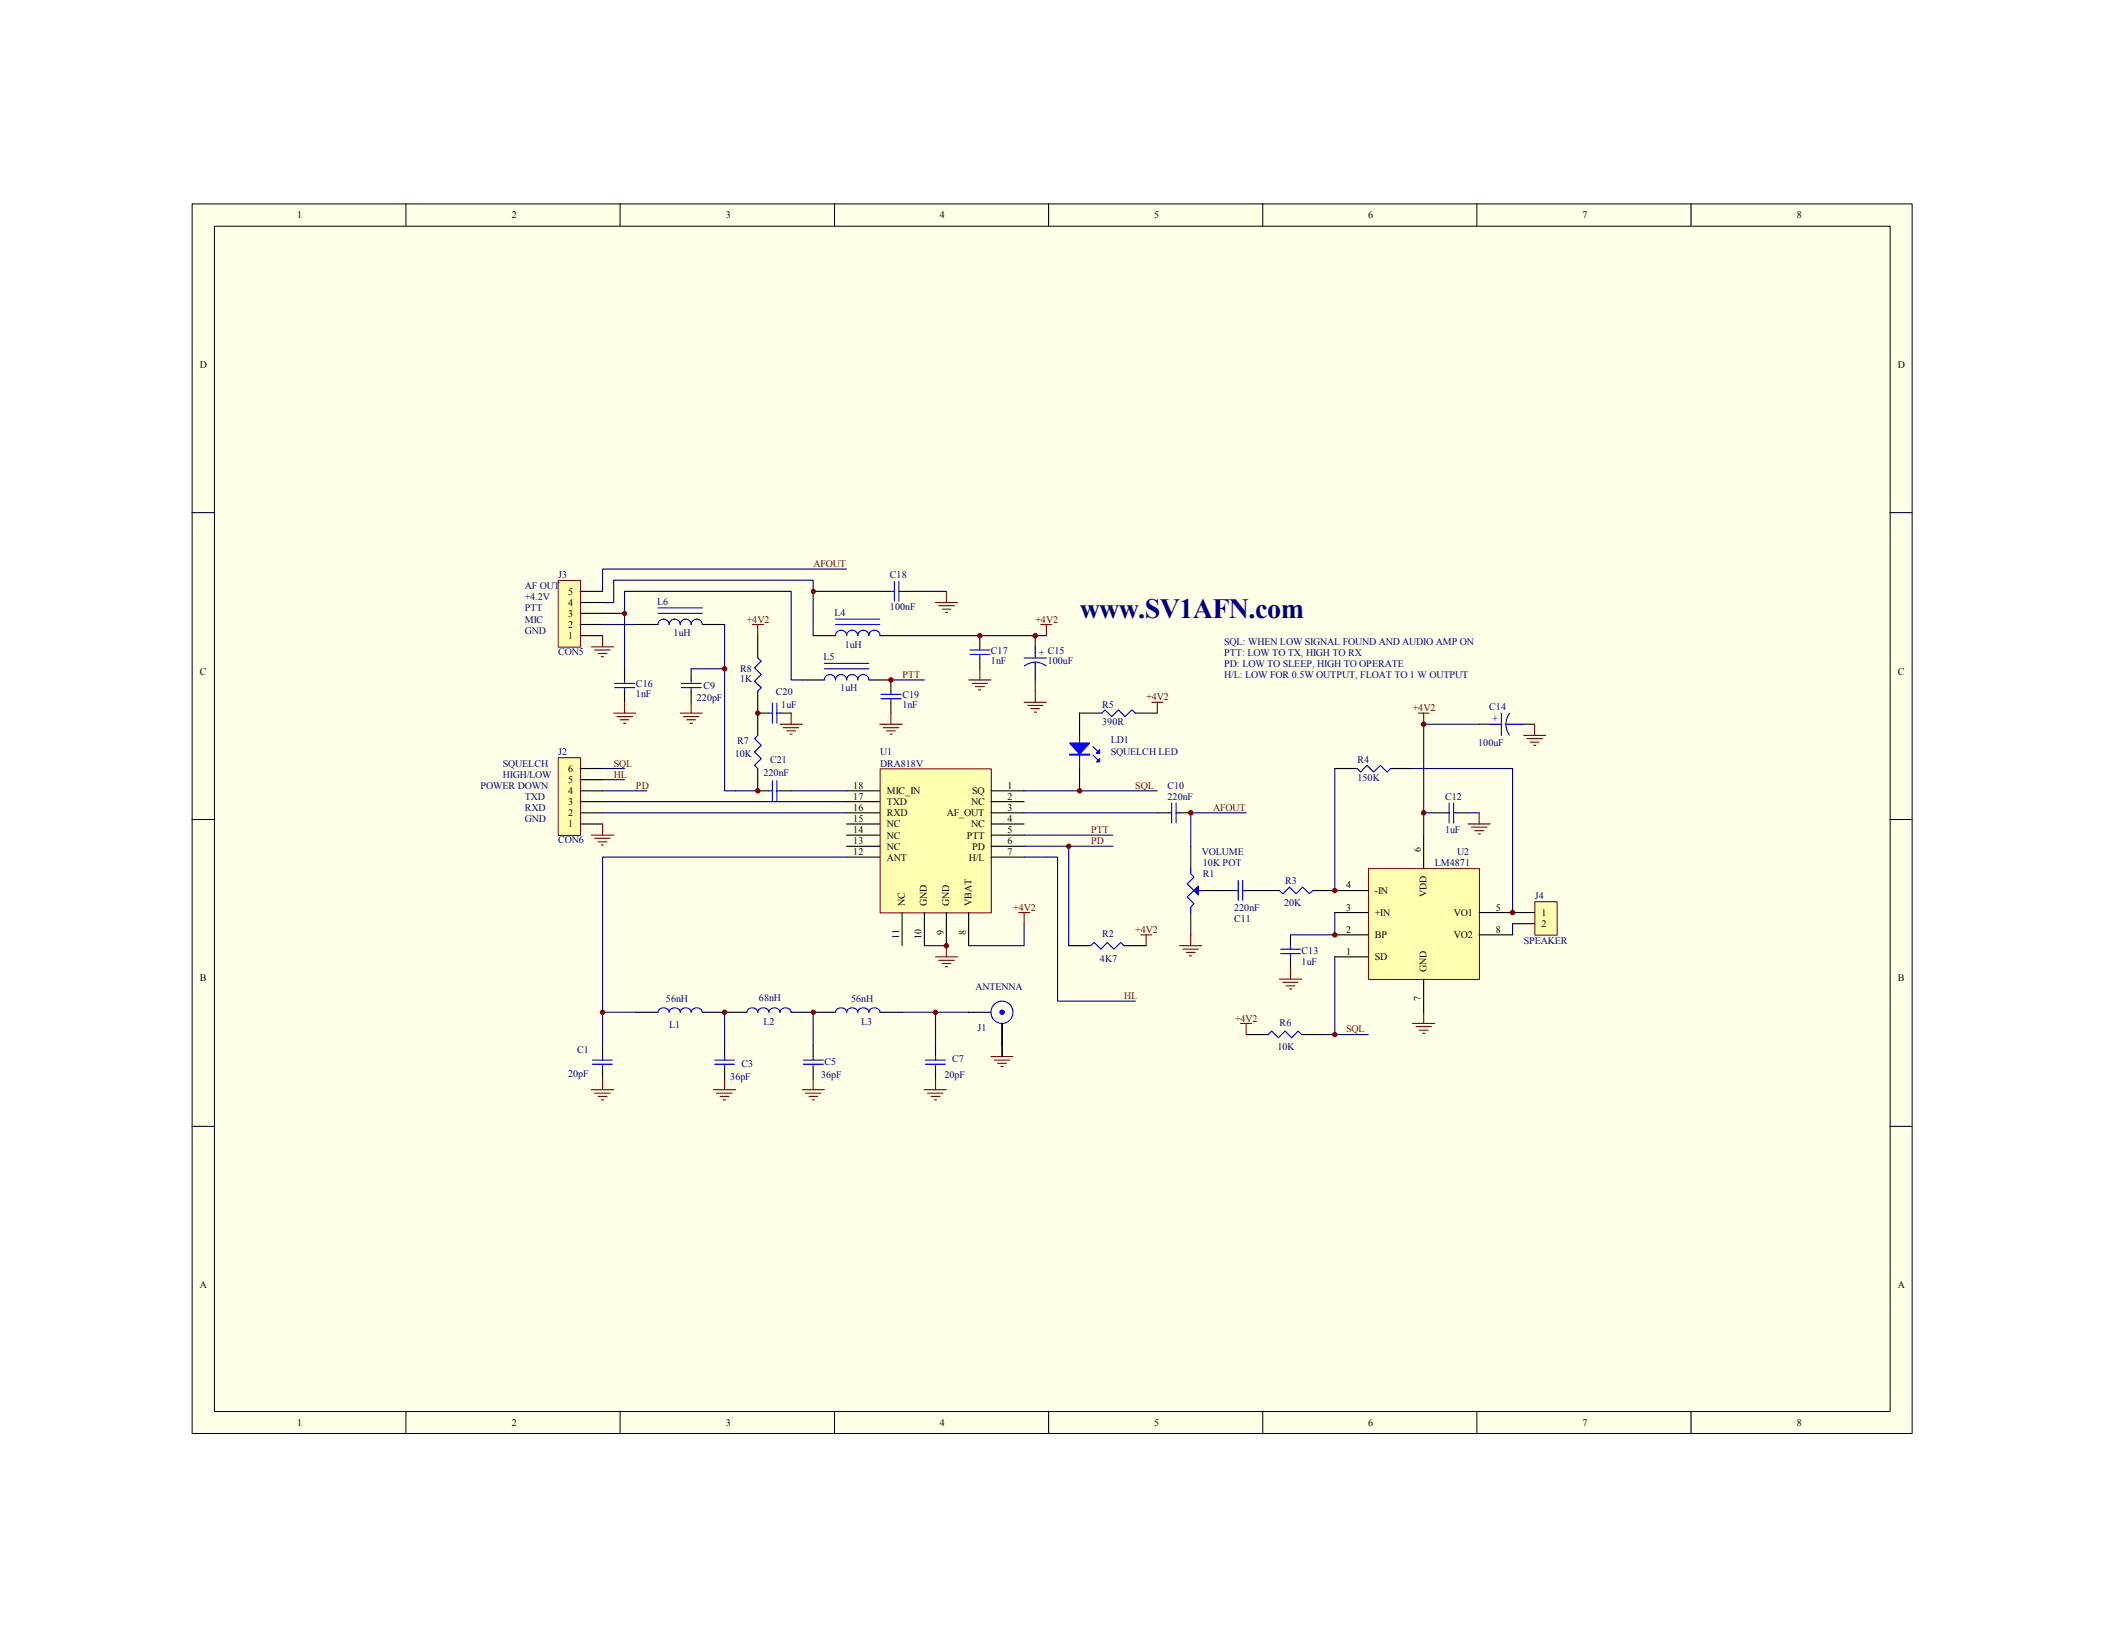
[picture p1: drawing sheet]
<svg xmlns="http://www.w3.org/2000/svg" width="279mm" height="216mm" viewBox="0 0 279 216" stroke-linecap="round" stroke-linejoin="round" font-family="sans-serif">
<path d="M25.5 27.1h228.5v163.4h-228.5z" fill="#ffffe8"/>
<g fill="none" stroke="#000" stroke-width=".13">
<path d="M25.5 27.1h228.5v163.4h-228.5zM28.5 30.1h222.6v157.4h-222.6zM53.9 27.1v2.9M82.4 27.1v2.9M110.9 27.1v2.9M139.3 27.1v2.9M167.8 27.1v2.9M196.2 27.1v2.9M224.7 27.1v2.9M25.5 68.1h2.9M251.1 68.1h2.9M25.5 108.9h2.9"/>
<path d="M251.1 108.9h2.9M25.5 149.6h2.9M251.1 149.6h2.9M53.9 187.5v2.9M82.4 187.5v2.9M110.9 187.5v2.9M139.3 187.5v2.9M167.8 187.5v2.9M196.2 187.5v2.9M224.7 187.5v2.9"/>
</g>
<path d="M117 102.2h14.7v19.1h-14.7z" fill="#ffffb0"/>
<path d="M116.9 102.2h14.8v19.1h-14.8z" fill="none" stroke="#800000" stroke-width=".13"/>
<g fill="none" stroke="#000" stroke-width=".15">
<path d="M143.4 94.7v3M112.5 105.1h4.4M112.5 106.5h4.4M112.5 108h4.4M112.5 109.5h4.4M112.5 111h4.4M112.5 112.4h4.4M112.5 113.9h4.4M131.7 105.1h4.4M131.7 106.5h4.4M131.7 108h4.4M131.7 109.5h4.4"/>
<path d="M131.7 111h4.4M131.7 112.4h4.4M131.7 113.9h4.4M143.4 102.1v3M119.8 121.2v4.4M122.8 121.2v4.4M125.7 121.2v4.4M128.7 121.2v4.4"/>
</g>
<path d="M124.3 127.1h2.9M124.7 127.6h2.1M125.2 128h1.1M125.6 128.4h.3M125.7 125.6v1.5" fill="none" stroke="#800000" stroke-width=".15"/>
<path d="M122.8 125.6h2.9" fill="none" stroke="#000080" stroke-width=".15"/>
<path d="M143.4 97.7v4.4M145.2 99.2l.6 .6M145.2 100.3l.6 .6" fill="none" stroke="#00f" stroke-width=".15"/>
<path d="M142.1 98.7h2.7l-1.4 1.5z" fill="#00f"/>
<path d="M142.1 98.7h2.7l-1.4 1.5zM142.1 100.2h2.7v.1h-2.7z" fill="none" stroke="#00f" stroke-width=".15"/>
<path d="M142.1 100.3h2.7" fill="none" stroke="#00f" stroke-width=".13"/>
<path d="M145.7 101.2l.4-.4v.4z" fill="#00f"/>
<path d="M145.7 101.2l.4-.4v.4z" fill="none" stroke="#00f" stroke-width=".15"/>
<path d="M146.1 99.6v.5h-.4z" fill="#00f"/>
<path d="M146.1 99.6v.5h-.4zM146.4 94.7l.4-.4 .9 .9 .9-.9 .9 .9 .9-.9 .4 .4M155.2 108h.5M155.7 106.7v2.6M156.3 108h.4M156.3 106.7v2.6M170 118.3l.4 .4 .9-.8 .9 .8 .9-.8 .8 .8 .5-.4" fill="none" stroke="#00f" stroke-width=".15"/>
<path d="M143.4 94.7h3M150.8 94.7h3M153.8 108h1.4M156.7 108h1.5M167 118.3h3M174.4 118.3h2.9" fill="none" stroke="#000" stroke-width=".15"/>
<path d="M136.1 105.1h17.7M136.1 111h11.8M136.1 112.4h5.9M136.1 113.9h2.9" fill="none" stroke="#000080" stroke-width=".15"/>
<path d="M204 119.8h2.9v4.4h-2.9z" fill="#ffffb0"/>
<path d="M203.9 119.8h3v4.4h-3z" fill="none" stroke="#800000" stroke-width=".13"/>
<path d="M100.7 94.7v3M100.7 102.1v3h1.5M103.6 105.1h1.5M201 121.2h2.9M201 122.7h2.9" fill="none" stroke="#000" stroke-width=".15"/>
<path d="M170 130.1h2.9M170.4 130.5h2.1M170.9 131h1.1M171.3 131.4h.3M171.5 128.6v1.5" fill="none" stroke="#800000" stroke-width=".15"/>
<path d="M97.7 105.1h3M105.1 105.1h7.4" fill="none" stroke="#000080" stroke-width=".15"/>
<path d="M100.7 97.7l-.5 .4 .9 .9-.9 .9 .9 .9-.9 .9 .5 .4M102.2 105.1h.4M102.6 103.7v2.7M103.2 105.1h.4M103.2 103.7v2.7" fill="none" stroke="#00f" stroke-width=".15"/>
<path d="M74.2 100.7h2.9v10.3h-2.9z" fill="#ffffb0"/>
<path d="M74.2 100.7h2.9v10.3h-2.9z" fill="none" stroke="#800000" stroke-width=".13"/>
<g fill="none" stroke="#000" stroke-width=".15">
<path d="M100.7 84.5v2.9M100.7 91.8v2.9h1.5M103.6 94.7h1.5M77.1 109.5h3M77.1 108h3M77.1 106.5h3M77.1 105.1h3M77.1 103.6h3M77.1 102.1h3M80.1 138.9v1.5M84.5 134.5h2.9M93.3 134.5h5.9"/>
<path d="M96.3 138.9v1.5M105.1 134.5h5.9M108 138.9v1.5M116.9 134.5h2.9M124.3 138.9v1.5M80.1 141.9v1.4M96.3 141.9v1.4M108 141.9v1.4M124.3 141.9v1.4"/>
</g>
<path d="M80.1 106.5h32.4M80.1 108h32.4M80.1 105.1h5.8M80.1 103.6h2.9M80.1 102.1h2.9M112.5 113.9h-32.4v25M96.3 134.5v4.4M108 134.5v4.4" fill="none" stroke="#000080" stroke-width=".15"/>
<g fill="none" stroke="#800000" stroke-width=".15">
<path d="M103.6 96.2h3M104.1 96.7h2M104.5 97.1h1.2M104.9 97.5h.3M105.1 94.7v1.5M78.6 111h2.9M79 111.4h2.1M79.5 111.8h1.1M79.9 112.3h.3M80.1 109.5v1.5M133.1 138.9v1.5M78.6 144.8h2.9"/>
<path d="M79 145.2h2.1M79.5 145.7h1.1M79.9 146.1h.3M80.1 143.3v1.5M94.8 144.8h2.9M95.2 145.2h2.1M95.7 145.7h1.2M96.1 146.1h.3M96.3 143.3v1.5M106.6 144.8h2.9M107 145.2h2.1M107.5 145.7h1.1"/>
<path d="M107.9 146.1h.3M108 143.3v1.5M122.8 144.8h2.9M123.2 145.2h2.1M123.7 145.7h1.2M124.1 146.1h.3M124.3 143.3v1.5M131.7 140.4h2.9M132.1 140.8h2.1M132.5 141.3h1.2M133 141.7h.3"/>
</g>
<g fill="none" stroke="#00f" stroke-width=".15">
<path d="M100.7 87.4l.4 .4-.9 .9 .9 .9-.9 .9 .9 .9-.4 .4M102.2 94.7h.4M102.6 93.4v2.7M103.2 94.7h.4M103.2 93.4v2.7M87.4 134.5a.76 .76 0 0 1 .8-.6 .76 .76 0 0 1 .7 .6 .76 .76 0 0 1 .7-.6 .76 .76 0 0 1 .8 .6 .73 .73 0 0 1 .7-.6 .73 .73 0 0 1 .7 .6 .76 .76 0 0 1 .8-.6 .76 .76 0 0 1 .7 .6M99.2 134.5a.73 .73 0 0 1 .7-.6 .73 .73 0 0 1 .8 .6 .76 .76 0 0 1 .7-.6 .76 .76 0 0 1 .8 .6 .76 .76 0 0 1 .7-.6 .76 .76 0 0 1 .7 .6 .76 .76 0 0 1 .8-.6 .76 .76 0 0 1 .7 .6M111 134.5a.76 .76 0 0 1 .7-.6 .76 .76 0 0 1 .8 .6 .76 .76 0 0 1 .7-.6 .76 .76 0 0 1 .8 .6 .76 .76 0 0 1 .7-.6 .76 .76 0 0 1 .7 .6 .76 .76 0 0 1 .8-.6 .76 .76 0 0 1 .7 .6M78.7 141.4h2.7M78.7 140.8h2.7M80.1 140.4v.4M80.1 141.4v.5"/>
<path d="M95 141.4h2.6M95 140.8h2.6M96.3 140.4v.4M96.3 141.4v.5M106.7 141.4h2.7M106.7 140.8h2.7M108 140.4v.4M108 141.4v.5M122.9 141.4h2.7M122.9 140.8h2.7M124.3 140.4v.4M124.3 141.4v.5"/>
</g>
<path d="M74.2 77.2h2.9v8.8h-2.9z" fill="#ffffb0"/>
<path d="M74.2 77.1h2.9v8.9h-2.9z" fill="none" stroke="#800000" stroke-width=".13"/>
<path d="M77.1 78.6h3M77.1 84.5h3M77.1 83h3M77.1 81.5h3M77.1 80.1h3M84.5 83h2.9M93.3 83h3M106.6 90.3h2.9M115.4 90.3h3M142 125.6h2.9M149.4 125.6h2.9" fill="none" stroke="#000" stroke-width=".15"/>
<path d="M87.4 83a.74 .74 0 0 1 .8-.7 .74 .74 0 0 1 .7 .7 .74 .74 0 0 1 .7-.7 .74 .74 0 0 1 .8 .7 .72 .72 0 0 1 .7-.7 .72 .72 0 0 1 .7 .7 .74 .74 0 0 1 .8-.7 .74 .74 0 0 1 .7 .7M87.4 81.5h5.9M87.4 80.8h5.9M109.5 90.3a.74 .74 0 0 1 .8-.7 .74 .74 0 0 1 .7 .7 .74 .74 0 0 1 .7-.7 .74 .74 0 0 1 .8 .7 .74 .74 0 0 1 .7-.7 .74 .74 0 0 1 .8 .7 .74 .74 0 0 1 .7-.7 .74 .74 0 0 1 .7 .7M109.5 88.9h5.9M109.5 88.1h5.9M144.9 125.6l.5-.4 .9 .9 .8-.9 .9 .9 .9-.9 .5 .4" fill="none" stroke="#00f" stroke-width=".15"/>
<path d="M78.6 85.9h2.9M79 86.4h2.1M79.5 86.8h1.1M79.9 87.2h.3M80.1 84.5v1.4M99.9 83h1.5M100.7 83v1.5M153 93.3h1.5M153.8 93.3v1.4M151.6 124.2h1.4M152.3 124.2v1.4" fill="none" stroke="#800000" stroke-width=".15"/>
<path d="M118.4 90.3h4.4M142 112.4v13.2" fill="none" stroke="#000080" stroke-width=".15"/>
<circle cx="125.7" cy="125.7" r=".29" fill="#800000"/>
<circle cx="125.7" cy="125.7" r=".29" fill="none" stroke="#800000" stroke-width=".13"/>
<path d="M108 78.6h8.9M112.5 75.6h-32.4v3M121.3 78.6h4.4M80.1 81.5h2.9v-2.9h22.1v11.7h1.5M80.1 80.1h1.4v-3h26.5v7.4M80.1 83h4.4M96.3 83v22.1h1.4M119.8 84.5h19.2" fill="none" stroke="#000080" stroke-width=".15"/>
<path d="M116.9 78.6h1.5M119.8 78.6h1.5M83 88.9v1.4M83 91.8v1.5M108 84.5h3M116.9 84.5h2.9M118.4 90.3v1.5M118.4 93.3v1.4M130.2 84.5v1.4M130.2 87.4v1.5M137.5 84.5v1.4M137.5 90.3v1.5" fill="none" stroke="#000" stroke-width=".15"/>
<g fill="none" stroke="#00f" stroke-width=".15">
<path d="M118.4 78.6h.4M118.8 77.3v2.6M119.4 78.6h.4M119.4 77.3v2.6M81.7 91.4h2.6M81.7 90.8h2.6M83 90.3v.5M83 91.4v.4M111 84.5a.74 .74 0 0 1 .7-.8 .74 .74 0 0 1 .8 .8 .74 .74 0 0 1 .7-.8 .74 .74 0 0 1 .8 .8 .74 .74 0 0 1 .7-.8 .74 .74 0 0 1 .7 .8 .74 .74 0 0 1 .8-.8 .74 .74 0 0 1 .7 .8M111 83h5.9M111 82.3h5.9M117.1 92.8h2.6"/>
<path d="M117.1 92.2h2.6M118.4 91.8v.4M118.4 92.8v.5M128.9 87h2.6M128.9 86.4h2.6M130.2 85.9v.5M130.2 87v.4M136.1 87.4h2.9M137.5 88a2.58 2.58 0 0 1 1.5 .5M137.5 88a2.58 2.58 0 0 0-1.4 .5M137.5 85.9v1.5M137.5 88v2.3"/>
</g>
<g fill="none" stroke="#800000" stroke-width=".15">
<path d="M125.7 78.6v1.5M81.5 94.7h3M82 95.2h2M82.4 95.6h1.2M82.8 96.1h.3M83 93.3v1.4M116.9 96.2h2.9M117.3 96.7h2.1M117.8 97.1h1.2M118.2 97.5h.3M118.4 94.7v1.5M124.3 80.1h2.9"/>
<path d="M124.7 80.5h2.1M125.2 80.9h1.1M125.6 81.4h.3M128.7 90.3h3M129.2 90.8h2M129.6 91.2h1.2M130 91.7h.3M130.2 88.9v1.4M136.1 93.3h2.9M136.5 93.7h2.1M136.9 94.1h1.2M137.4 94.6h.3"/>
<path d="M137.5 91.8v1.5M138.3 83h1.4M139 83v1.5"/>
</g>
<circle cx="108" cy="78.6" r=".29" fill="#800000"/>
<circle cx="108" cy="78.6" r=".29" fill="none" stroke="#800000" stroke-width=".13"/>
<path d="M91.8 88.9v1.4M91.8 91.8v1.5" fill="none" stroke="#000" stroke-width=".15"/>
<path d="M90.5 91.4h2.7M90.5 90.8h2.7M91.8 90.3v.5M91.8 91.4v.4" fill="none" stroke="#00f" stroke-width=".15"/>
<path d="M90.4 94.7h2.9M90.8 95.2h2.1M91.2 95.6h1.2M91.7 96.1h.3M91.8 93.3v1.4" fill="none" stroke="#800000" stroke-width=".15"/>
<path d="M91.8 88.9h4.5" fill="none" stroke="#000080" stroke-width=".15"/>
<circle cx="96.3" cy="88.9" r=".3" fill="#800000"/>
<circle cx="96.3" cy="88.9" r=".3" fill="none" stroke="#800000" stroke-width=".13"/>
<path d="M135.3 121.2h1.5M136.1 121.2v1.5" fill="none" stroke="#800000" stroke-width=".15"/>
<path d="M136.1 122.7v2.9h-7.4" fill="none" stroke="#000080" stroke-width=".15"/>
<path d="M158.2 112.4v3M159.6 118.3h3M158.2 121.2v3" fill="none" stroke="#000" stroke-width=".15"/>
<path d="M158.2 115.4v.7l.4 .4-.9 .9 .9 .9-.9 .9 .9 .9-.4 .4v.7M158.6 118.3h1" fill="none" stroke="#00f" stroke-width=".15"/>
<path d="M158.6 118.3l.6-.6v1.2z" fill="#00f"/>
<g fill="none" stroke="#00f" stroke-width=".15">
<path d="M198 96.2h1.5M199.5 94.7v3M200.1 96.2a2.53 2.53 0 0 0 .4 1.5M200.1 96.2h2.3M200.5 94.8a2.53 2.53 0 0 0-.4 1.4M159.2 117.7v1.2l-.6-.6zM164.1 118.3h.4M164.5 117v2.6M165.1 118.3h.5M165.1 117v2.6M180.3 102.1l.5 .5 .8-.9 .9 .9 .9-.9 .9 .9 .4-.5M170.1 126.7h2.7"/>
<path d="M170.1 126.1h2.7M171.5 125.6v.5M171.5 126.7v.4"/>
</g>
<path d="M158.2 108v4.4" fill="none" stroke="#000080" stroke-width=".15"/>
<path d="M188.4 94.7h1.5M189.1 94.7v1.5M156.7 125.6h2.9M157.1 126.1h2.1M157.6 126.5h1.2M158 127h.3M158.2 124.2v1.4" fill="none" stroke="#800000" stroke-width=".15"/>
<path d="M196.5 96.2h1.5M202.4 96.2h1.5M162.6 118.3h1.5M165.6 118.3h1.4M177.3 102.1h3M184.7 102.1h3M171.5 124.2v1.4M171.5 127.1v1.5" fill="none" stroke="#000" stroke-width=".15"/>
<circle cx="100.7" cy="94.7" r=".29" fill="#800000"/>
<circle cx="100.7" cy="94.7" r=".29" fill="none" stroke="#800000" stroke-width=".13"/>
<circle cx="100.7" cy="105.1" r=".29" fill="#800000"/>
<circle cx="100.7" cy="105.1" r=".29" fill="none" stroke="#800000" stroke-width=".13"/>
<path d="M190.6 108h1.5M193.6 108h1.4M128.7 134.5h3M133.1 136v2.9" fill="none" stroke="#000" stroke-width=".15"/>
<path d="M192.1 108h.4M192.5 106.7v2.6M193.1 108h.5M193.1 106.7v2.6" fill="none" stroke="#00f" stroke-width=".15"/>
<circle cx="133.1" cy="134.5" r=".3" fill="#00f"/>
<g fill="none" stroke="#00f" stroke-width=".15">
<circle cx="133.1" cy="134.5" r="1.47"/>
<circle cx="133.1" cy="134.5" r=".3"/>
</g>
<path d="M133.1 136v4.4" fill="none" stroke="#000" stroke-width=".15"/>
<path d="M136.1 108h17.7M142 112.4h5.9M119.8 134.5h8.9" fill="none" stroke="#000080" stroke-width=".15"/>
<circle cx="142" cy="112.4" r=".3" fill="#800000"/>
<circle cx="142" cy="112.4" r=".3" fill="none" stroke="#800000" stroke-width=".13"/>
<circle cx="130.2" cy="84.5" r=".3" fill="#800000"/>
<circle cx="130.2" cy="84.5" r=".3" fill="none" stroke="#800000" stroke-width=".13"/>
<path d="M181.9 115.4h14.7v14.7h-14.7z" fill="#ffffb0"/>
<path d="M181.8 115.4h14.8v14.7h-14.8z" fill="none" stroke="#800000" stroke-width=".13"/>
<path d="M177.3 118.3h4.5M189.1 111v4.4M177.3 121.2h4.5M177.3 124.2h4.5M177.3 127.1h4.5M189.1 130.1v4.4M196.5 121.2h4.5M196.5 124.2h4.5" fill="none" stroke="#000" stroke-width=".15"/>
<path d="M177.3 102.1v16.2" fill="none" stroke="#000080" stroke-width=".15"/>
<circle cx="177.3" cy="118.3" r=".29" fill="#800000"/>
<circle cx="177.3" cy="118.3" r=".29" fill="none" stroke="#800000" stroke-width=".13"/>
<path d="M187.7 102.1h13.3v19.1" fill="none" stroke="#000080" stroke-width=".15"/>
<circle cx="201" cy="121.2" r=".3" fill="#800000"/>
<circle cx="201" cy="121.2" r=".3" fill="none" stroke="#800000" stroke-width=".13"/>
<path d="M189.1 96.2v14.8M189.1 108h1.5M195 108h1.5M177.3 121.2v3h-5.8M201 122.7v1.5" fill="none" stroke="#000080" stroke-width=".15"/>
<path d="M195 109.5h3M195.5 109.9h2.1M195.9 110.4h1.2M196.4 110.8h.3M196.5 108v1.5" fill="none" stroke="#800000" stroke-width=".15"/>
<circle cx="189.1" cy="108" r=".3" fill="#800000"/>
<circle cx="189.1" cy="108" r=".3" fill="none" stroke="#800000" stroke-width=".13"/>
<path d="M187.7 136h2.9M188.1 136.4h2.1M188.6 136.9h1.1M189 137.3h.3M189.1 134.5v1.5" fill="none" stroke="#800000" stroke-width=".15"/>
<circle cx="177.3" cy="124.2" r=".29" fill="#800000"/>
<circle cx="177.3" cy="124.2" r=".29" fill="none" stroke="#800000" stroke-width=".13"/>
<path d="M202.4 97.7h3M202.9 98.1h2M203.3 98.6h1.2M203.8 99h.2M203.9 96.2v1.5" fill="none" stroke="#800000" stroke-width=".15"/>
<path d="M189.1 96.2h7.4" fill="none" stroke="#000080" stroke-width=".15"/>
<circle cx="189.1" cy="96.2" r=".3" fill="#800000"/>
<circle cx="189.1" cy="96.2" r=".3" fill="none" stroke="#800000" stroke-width=".13"/>
<path d="M165.6 137.5h2.9M172.9 137.5h3" fill="none" stroke="#000" stroke-width=".15"/>
<path d="M168.5 137.5l.5-.5 .8 .9 .9-.9 .9 .9 .9-.9 .4 .5" fill="none" stroke="#00f" stroke-width=".15"/>
<path d="M177.3 127.1v10.4h-1.4M177.3 137.5h4.5" fill="none" stroke="#000080" stroke-width=".15"/>
<path d="M164.8 136h1.5M165.6 136v1.5" fill="none" stroke="#800000" stroke-width=".15"/>
<circle cx="177.3" cy="137.5" r=".29" fill="#800000"/>
<circle cx="177.3" cy="137.5" r=".29" fill="none" stroke="#800000" stroke-width=".13"/>
<path d="M158.2 108h7.4" fill="none" stroke="#000080" stroke-width=".15"/>
<circle cx="158.2" cy="108" r=".3" fill="#800000"/>
<circle cx="158.2" cy="108" r=".3" fill="none" stroke="#800000" stroke-width=".13"/>
<circle cx="143.4" cy="105.1" r=".29" fill="#800000"/>
<circle cx="143.4" cy="105.1" r=".29" fill="none" stroke="#800000" stroke-width=".13"/>
<circle cx="137.5" cy="84.5" r=".3" fill="#800000"/>
<circle cx="137.5" cy="84.5" r=".3" fill="none" stroke="#800000" stroke-width=".13"/>
<path d="M83 81.5v7.4M139 113.9h1.5v19.1h10.3" fill="none" stroke="#000080" stroke-width=".15"/>
<circle cx="83" cy="81.5" r=".28" fill="#800000"/>
<circle cx="83" cy="81.5" r=".28" fill="none" stroke="#800000" stroke-width=".13"/>
<circle cx="118.4" cy="90.3" r=".3" fill="#800000"/>
<circle cx="118.4" cy="90.3" r=".3" fill="none" stroke="#800000" stroke-width=".13"/>
<circle cx="96.3" cy="134.5" r=".3" fill="#800000"/>
<circle cx="96.3" cy="134.5" r=".3" fill="none" stroke="#800000" stroke-width=".13"/>
<path d="M80.1 134.5h4.4" fill="none" stroke="#000080" stroke-width=".15"/>
<circle cx="80.1" cy="134.5" r=".3" fill="#800000"/>
<circle cx="80.1" cy="134.5" r=".3" fill="none" stroke="#800000" stroke-width=".13"/>
<path d="M124.3 134.5v4.4" fill="none" stroke="#000080" stroke-width=".15"/>
<circle cx="124.3" cy="134.5" r=".3" fill="#800000"/>
<circle cx="124.3" cy="134.5" r=".3" fill="none" stroke="#800000" stroke-width=".13"/>
<circle cx="108" cy="134.5" r=".29" fill="#800000"/>
<circle cx="108" cy="134.5" r=".29" fill="none" stroke="#800000" stroke-width=".13"/>
<text font-size="3.7" fill="#000080" x="143.5" y="82.2">www.SV1AFN.com</text>
<g font-size="1.3">
<text x="39.5" y="29">1</text>
<text x="68" y="29">2</text>
<text x="96.4" y="29">3</text>
<text x="124.9" y="29">4</text>
<text x="153.3" y="29">5</text>
<text x="181.8" y="29">6</text>
<text x="210.3" y="29">7</text>
<text x="238.7" y="29">8</text>
<text x="26.5" y="48.9">D</text>
<text x="252.1" y="48.9">D</text>
<text x="75.5" y="83.4">2</text>
<text x="75.5" y="82">3</text>
<text x="75.5" y="80.5">4</text>
<text x="75.5" y="79">5</text>
<text x="26.5" y="89.6">C</text>
<text x="75.5" y="84.9">1</text>
<text x="252.1" y="89.6">C</text>
<text x="75.5" y="107">3</text>
<text x="75.5" y="105.5">4</text>
<text x="75.5" y="104.1">5</text>
<text x="75.5" y="102.6">6</text>
<text x="113.4" y="107.7">16</text>
<text x="113.4" y="106.3">17</text>
<text x="113.4" y="104.8">18</text>
<text x="117.8" y="107">TXD</text>
<text x="117.8" y="105.5">MIC_IN</text>
<text x="129" y="107">NC</text>
<text x="129.2" y="105.5">SQ</text>
<text x="133.9" y="106.3">2</text>
<text x="133.9" y="104.8">1</text>
<text x="133.9" y="107.7">3</text>
<text x="75.5" y="109.9">1</text>
<text x="75.5" y="108.5">2</text>
<text x="113.4" y="112.1">13</text>
<text x="113.4" y="110.7">14</text>
<text x="113.4" y="109.2">15</text>
<text x="113.4" y="113.6">12</text>
<text x="117.8" y="112.9">NC</text>
<text x="117.8" y="111.4">NC</text>
<text x="117.8" y="109.9">NC</text>
<text x="117.8" y="108.5">RXD</text>
<text x="125.8" y="108.5">AF_OUT</text>
<text x="128.4" y="111.4">PTT</text>
<text x="129" y="109.9">NC</text>
<text x="129.2" y="112.9">PD</text>
<text x="133.9" y="109.2">4</text>
<text x="133.9" y="112.1">6</text>
<text x="133.9" y="113.6">7</text>
<text x="133.9" y="110.7">5</text>
<text x="188.8" y="113.2" transform="rotate(-90 188.8 113.2)">6</text>
<text x="117.8" y="114.3">ANT</text>
<text x="128.7" y="114.3">H/L</text>
<text x="178.9" y="118">4</text>
<text x="182.7" y="118.8">-IN</text>
<text x="189.5" y="119.2" transform="rotate(-90 189.5 119.2)">VDD</text>
<text x="119.5" y="124.8" transform="rotate(-90 119.5 124.8)">11</text>
<text x="120.2" y="120.4" transform="rotate(-90 120.2 120.4)">NC</text>
<text x="122.4" y="124.8" transform="rotate(-90 122.4 124.8)">10</text>
<text x="123.1" y="120.4" transform="rotate(-90 123.1 120.4)">GND</text>
<text x="125.4" y="124.2" transform="rotate(-90 125.4 124.2)">9</text>
<text x="126.1" y="120.4" transform="rotate(-90 126.1 120.4)">GND</text>
<text x="128.3" y="124.2" transform="rotate(-90 128.3 124.2)">8</text>
<text x="129.1" y="120.4" transform="rotate(-90 129.1 120.4)">VBAT</text>
<text x="178.9" y="121">3</text>
<text x="178.9" y="123.9">2</text>
<text x="182.7" y="121.7">+IN</text>
<text x="182.7" y="124.7">BP</text>
<text x="193.2" y="124.7">VO2</text>
<text x="193.2" y="121.7">VO1</text>
<text x="198.8" y="123.9">8</text>
<text x="198.8" y="121">5</text>
<text x="204.8" y="121.7">1</text>
<text x="204.8" y="123.2">2</text>
<text x="26.5" y="130.4">B</text>
<text x="178.9" y="126.9">1</text>
<text x="182.7" y="127.6">SD</text>
<text x="189.5" y="129.2" transform="rotate(-90 189.5 129.2)">GND</text>
<text x="252.1" y="130.4">B</text>
<text x="188.8" y="133.1" transform="rotate(-90 188.8 133.1)">7</text>
<text x="26.5" y="171.2">A</text>
<text x="252.1" y="171.2">A</text>
<text x="39.5" y="189.4">1</text>
<text x="68" y="189.4">2</text>
<text x="96.4" y="189.4">3</text>
<text x="124.9" y="189.4">4</text>
<text x="153.3" y="189.4">5</text>
<text x="181.8" y="189.4">6</text>
<text x="210.3" y="189.4">7</text>
<text x="238.7" y="189.4">8</text>
</g>
<g font-size="1.3" fill="#000080">
<text x="74.2" y="76.8">J3</text>
<text x="118.2" y="76.8">C18</text>
<text x="69.7" y="78.3">AF OUT</text>
<text x="69.7" y="79.8">+4.2V</text>
<text x="69.7" y="81.2">PTT</text>
<text x="69.7" y="82.7">MIC</text>
<text x="87.3" y="80.3">L6</text>
<text x="110.9" y="81.8">L4</text>
<text x="118.2" y="81.1">100nF</text>
<text x="69.7" y="84.2">GND</text>
<text x="74.2" y="87">CON5</text>
<text x="89.5" y="84.5">1uH</text>
<text x="98.3" y="89.3">R8</text>
<text x="109.4" y="87.7">L5</text>
<text x="112.2" y="86.1">1uH</text>
<text x="131.7" y="86.8">C17</text>
<text x="131.7" y="88.2">1nF</text>
<text x="138" y="87.1">+ C15</text>
<text x="139.2" y="88.2">100uF</text>
<text x="162.6" y="85.7">SQL: WHEN LOW SIGNAL FOUND AND AUDIO AMP ON</text>
<text x="162.6" y="88.6">PD: LOW TO SLEEP, HIGH TO OPERATE</text>
<text x="162.6" y="87.1">PTT: LOW TO TX, HIGH TO RX</text>
<text x="84.5" y="91.3">C16</text>
<text x="84.5" y="92.6">1nF</text>
<text x="92.6" y="93.2">220pF</text>
<text x="93.5" y="91.6">C9</text>
<text x="98.3" y="90.7">1K</text>
<text x="103.1" y="92.3">C20</text>
<text x="103.8" y="94.1">1uF</text>
<text x="111.6" y="91.9">1uH</text>
<text x="119.9" y="92.7">C19</text>
<text x="119.9" y="94.1">1nF</text>
<text x="146.4" y="94.1">R5</text>
<text x="162.6" y="90.1">H/L: LOW FOR 0.5W OUTPUT, FLOAT TO 1 W OUTPUT</text>
<text x="197.9" y="94.4">C14</text>
<text x="199.1" y="95.8" transform="rotate(-90 199.1 95.8)">+</text>
<text x="66.8" y="101.9">SQUELCH</text>
<text x="74.2" y="100.4">J2</text>
<text x="97.6" y="100.5">10K</text>
<text x="97.9" y="98.9">R7</text>
<text x="102.3" y="101.4">C21</text>
<text x="116.9" y="100.4">U1</text>
<text x="116.9" y="101.9">DRA818V</text>
<text x="146.4" y="96.3">390R</text>
<text x="147.6" y="98.8">LD1</text>
<text x="147.6" y="100.2">SQUELCH LED</text>
<text x="180.3" y="101.4">R4</text>
<text x="196.4" y="99.1">100uF</text>
<text x="63.8" y="104.8">POWER DOWN</text>
<text x="66.8" y="103.3">HIGH/LOW</text>
<text x="69.7" y="106.3">TXD</text>
<text x="69.7" y="107.7">RXD</text>
<text x="101.4" y="103">220nF</text>
<text x="155.1" y="104.8">C10</text>
<text x="155.1" y="106.3">220nF</text>
<text x="180.3" y="103.8">150K</text>
<text x="192" y="106.3">C12</text>
<text x="69.7" y="109.2">GND</text>
<text x="74.2" y="112">CON6</text>
<text x="159.7" y="113.6">VOLUME</text>
<text x="192" y="110.7">1uF</text>
<text x="193.6" y="113.6">U2</text>
<text x="159.8" y="116.6">R1</text>
<text x="159.8" y="115.1">10K POT</text>
<text x="170.7" y="117.4">R3</text>
<text x="190.6" y="115.1">LM4871</text>
<text x="203.9" y="119.5">J4</text>
<text x="146.4" y="124.5">R2</text>
<text x="164" y="122.5">C11</text>
<text x="164" y="121">220nF</text>
<text x="170.6" y="120.4">20K</text>
<text x="202.4" y="125.4">SPEAKER</text>
<text x="129.6" y="131.6">ANTENNA</text>
<text x="146.1" y="127.8">4K7</text>
<text x="172.9" y="126.7">C13</text>
<text x="172.9" y="128.2">1uF</text>
<text x="88.5" y="133.2">56nH</text>
<text x="88.9" y="136.6">L1</text>
<text x="100.8" y="133.1">68nH</text>
<text x="101.4" y="136.1">L2</text>
<text x="113.1" y="133.2">56nH</text>
<text x="114.4" y="136.1">L3</text>
<text x="129.9" y="137">J1</text>
<text x="170" y="136.3">R6</text>
<text x="75.5" y="143">20pF</text>
<text x="76.7" y="140">C1</text>
<text x="97" y="143.5">36pF</text>
<text x="98.5" y="141.7">C3</text>
<text x="109.1" y="143.2">36pF</text>
<text x="109.6" y="141.4">C5</text>
<text x="125.5" y="143.2">20pF</text>
<text x="126.5" y="141.1">C7</text>
<text x="169.7" y="139.5">10K</text>
</g>
<g font-size="1.3" fill="#800000">
<text x="108.1" y="75.4">AFOUT</text>
<text x="99.2" y="82.7">+4V2</text>
<text x="137.6" y="82.7">+4V2</text>
<text x="119.9" y="90.1">PTT</text>
<text x="152.3" y="93">+4V2</text>
<text x="187.7" y="94.5">+4V2</text>
<text x="81.5" y="101.9">SQL</text>
<text x="81.5" y="103.3">HL</text>
<text x="84.5" y="104.8">PD</text>
<text x="150.8" y="104.8">SQL</text>
<text x="161.2" y="107.7">AFOUT</text>
<text x="144.9" y="110.7">PTT</text>
<text x="144.9" y="112.1">PD</text>
<text x="134.6" y="121">+4V2</text>
<text x="150.8" y="123.9">+4V2</text>
<text x="149.4" y="132.8">HL</text>
<text x="164.1" y="135.7">+4V2</text>
<text x="178.9" y="137.2">SQL</text>
</g>
</svg>
